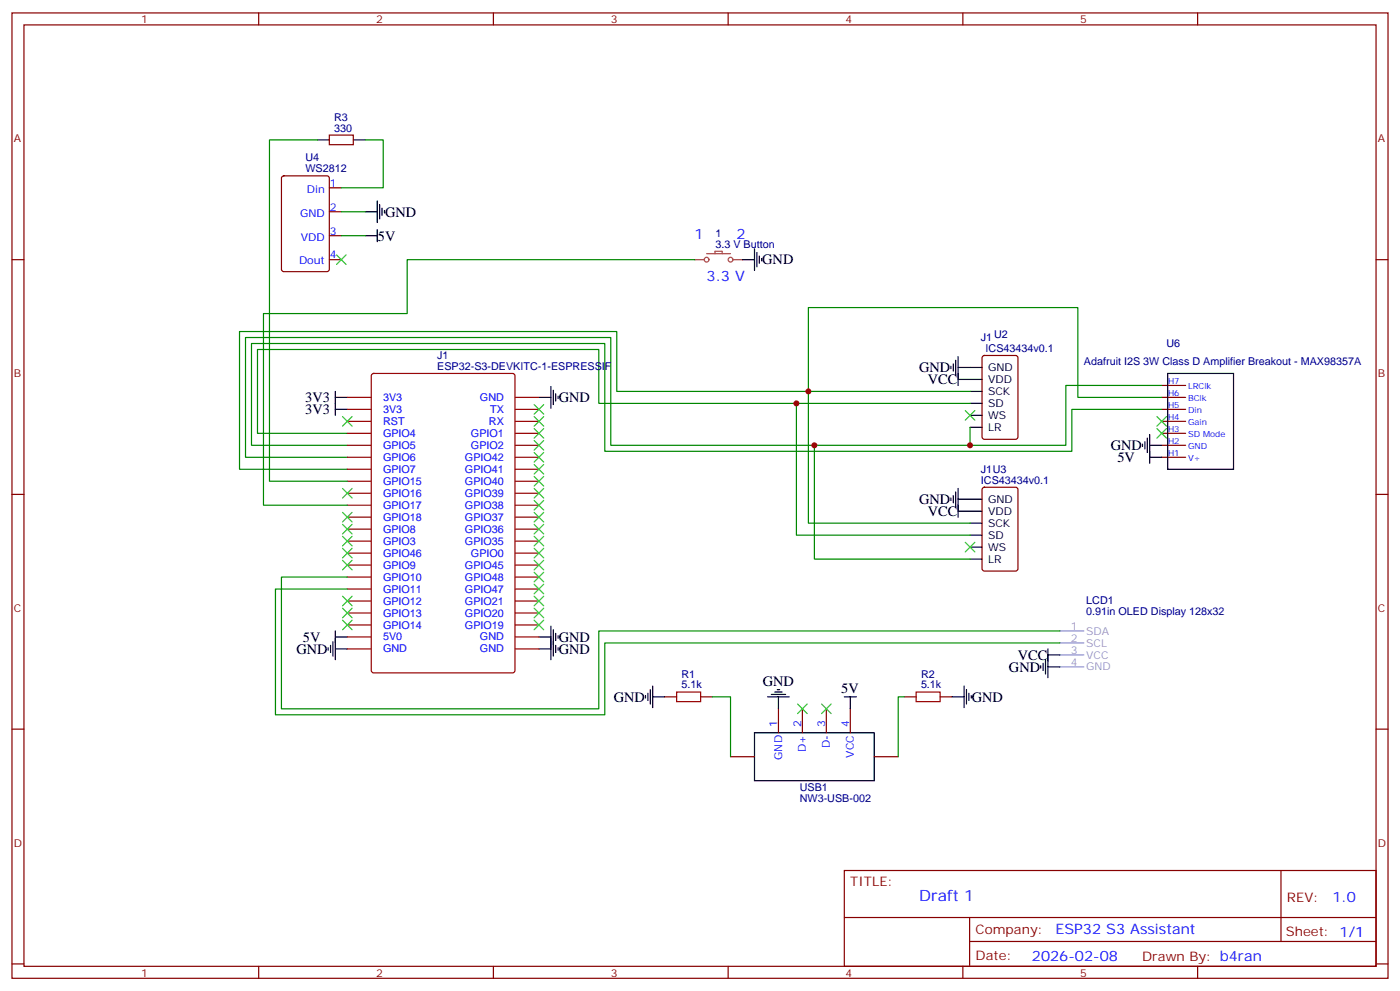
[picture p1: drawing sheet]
<svg xmlns="http://www.w3.org/2000/svg" width="412mm" height="292mm" viewBox="0 0 412 292" stroke-linecap="round" stroke-linejoin="round" font-family="sans-serif">
<g fill="none" stroke="#870000" stroke-width=".35">
<path d="M3.5 3.8h405.4v284.3h-405.4zM7.1 7.3h398.2v277.3h-398.2zM76.2 3.8v3.5M145.3 3.8v3.5M214.5 3.8v3.5M283.6 3.8v3.5M352.8 3.8v3.5M83.1 52l.5-.2h12.7l.7 .4v27.1l-.4 .7h-13l-.6-.5-.1-27zM97 55.3h3.5M3.5 76.5h3.6M97 76.5h3.5M97 69.4h3.5"/>
<path d="M97 62.4h3.5M405.3 76.5h3.6M289.5 104.9l.5-.2h9.2l.6 .4 .1 23.6-.5 .6-9.4 .1-.7-.5v-23.5zM3.5 145.6h3.6M289.5 143.7l.5-.2h9.2l.6 .4 .1 23.6-.5 .6-9.4 .1-.7-.5v-23.5zM405.3 145.6h3.6M3.5 214.8h3.6M405.3 214.8h3.6M248.7 256.4h156.6v28.2h-156.6zM377.3 256.4v20.9M248.7 270.2h156.5M285.6 277.3h119.6"/>
<path d="M285.6 270.2v14.2M3.5 283.9h3.6M76.2 284.6v3.5M145.3 284.6v3.5M214.5 284.6v3.5M283.6 284.6v3.5M352.8 284.6v3.5M405.3 283.9h3.6"/>
</g>
<path d="M285.8 108.2h3.5M285.8 111.8h3.5M285.8 115.3h3.5M285.8 118.8h3.5M285.8 122.3h3.5M285.8 125.9h3.5M285.8 147h3.5M285.8 150.6h3.5M285.8 154.1h3.5M285.8 157.6h3.5M285.8 161.1h3.5M285.8 164.7h3.5" fill="none" stroke="#000" stroke-width=".35"/>
<path d="M319.5 182.7l.8-.4h15.5l.7 .2 .4 .9v15.5l-.2 .6-.9 .5h-15.5l-.6-.3-.4-.8v-15.5z" fill="none" stroke="#fff" stroke-width=".35"/>
<path d="M312.2 185.8h7.1M312.2 189.4h7.1M312.2 192.9h7.1M312.2 196.4h7.1" fill="none" stroke="#61adf0" stroke-width=".35"/>
<g fill="none" stroke="#a64a4a" stroke-width=".35">
<path d="M204.6 76.5h2.8M208.1 74.7h7.1M210.6 74.7v-.7h2.1v.7M215.9 76.5h2.8"/>
<circle cx="208.1" cy="76.5" r=".71"/>
<circle cx="215.2" cy="76.5" r=".71"/>
</g>
<g fill="#a64a4a">
<circle cx="218.7" cy="76.5" r=".18"/>
<circle cx="204.6" cy="76.5" r=".18"/>
</g>
<g fill="none" stroke="#000" stroke-width=".35">
<path d="M93.5 41.2h3.5M104.1 41.2h3.5M111.1 59.2v6.3M107.6 62.4h3.5M107.6 69.4h3.5M111.1 67.7v3.5M111.8 60.3v4.2M112.5 61.3v2.1M113.2 62v.7M218.7 76.5h3.5M222.2 73.3v6.4M223 74.4v4.2"/>
<path d="M223.7 75.4v2.1M224.4 76.1v.7M98.8 117.1h3.5M98.8 115.3v7M158.7 117.1h3.6M162.3 113.9v6.3M163 114.9v4.3M163.7 116v2.1M164.4 116.7v.7M280.1 107.9v.7M280.8 107.2v2.1M281.5 106.1v4.2"/>
<path d="M282.2 105.1v8.4M282.2 108.2h3.6M282.2 111.8h3.6M344 110h19.4v28.2h-19.4zM98.8 120.6h3.5M336.5 130.8v.7M337.3 130.1v2.1M338 129v4.3M338.7 134.7h3.5M338.7 128v8.5M338.7 131.2h3.5M280.1 146.7v.7"/>
<path d="M280.8 146v2.1M281.5 144.9v4.3M282.2 147h3.6M282.2 143.9v8.4M282.2 150.6h3.6M96.7 190.8v.7M97.4 190.1v2.1M98.1 189v4.3M98.8 187.6h3.5M98.8 191.1h3.5M98.8 185.8v8.5M158.7 187.6h3.6"/>
<path d="M158.7 191.1h3.6M162.3 184.4v9.9M163 185.5v7.8M163.7 186.5v2.2M163.7 190.1v2.1M164.4 187.3v.7M164.4 190.8v.7M306.6 196.1v.7M307.3 195.4v2.1M308 194.3v4.2M308.7 192.9h3.5M308.7 191.1v8.5"/>
<path d="M308.7 196.4h3.5M190.1 204.9v.7M190.9 204.2v2.1M191.6 203.1v4.3M192.3 205.2h3.5M192.3 202.1v6.3M222.2 215.8h35.3v14.1h-35.3zM226.1 205.2h6.4M227.2 204.5h4.2M228.2 203.8h2.2M229 203.1h.7M229.3 205.2v3.6"/>
<path d="M248.7 205.2h3.5M250.5 205.2v3.6M280.5 205.2h3.5M284 202.1v6.3M284.7 203.1v4.3M285.4 204.2v2.1M286.1 204.9v.7"/>
</g>
<g fill="none" stroke="#870000" stroke-width=".35">
<path d="M97 39.8h7.1v2.8h-7.1zM342.2 117.1h7M342.2 113.5h7M342.2 134.7h7M342.2 131.2h7M342.2 127.6h7M342.2 124.1h7M342.2 120.6h7M195.8 205.2h3.5M206.4 205.2h3.5M229.3 208.8v7M236.4 208.8v7"/>
<path d="M243.4 208.8v7M250.5 208.8v7M266.3 205.2h3.6M276.9 205.2h3.6M215.2 222.9h7M257.5 222.9h7.1"/>
</g>
<g fill="none" stroke="#008700" stroke-width=".35">
<path d="M93.5 41.2h-14.1v100.5h22.9M107.6 41.2h5.3v14.1h-12.4M100.5 69.4h7.1M100.5 62.4h7.1M204.6 76.5h-84.7v15.9h-42.3v56.4h24.7M234.6 118.8h-58.2v-15.9h-100.6v24.7h26.5M285.8 115.3h-104.1v-17.7h-111.1v40.6h31.7M285.8 118.8h-51.2v38.8h51.2M342.2 117.1h-24.7v-26.5h-79.4v63.5h47.7M342.2 113.5h-28.2v17.7h-134.1v-31.8h-107.6v35.3h30M239.9 131.2v33.5h45.9M285.8 125.9v5.3"/>
<path d="M342.2 120.6h-26.5v12.3h-137.5v-31.7h-104.1v30h28.2M102.3 170h-19.4v38.8h93.5v-23h135.8M102.3 173.5h-21.2v37h97.1v-21.1h134M209.9 205.2h5.3v17.7M266.3 205.2h-1.7v17.7"/>
</g>
<g fill="none" stroke="#900" stroke-width=".35">
<path d="M102.3 117.1h6.9M109.6 110.2l.5-.2h40.9l.6 .4 .1 87.1-.5 .6-41.1 .1-.7-.5v-87zM151.8 117.1h6.9M102.3 134.7h6.9M102.3 127.6h6.9M102.3 131.2h6.9M102.3 138.2h6.9M102.3 120.6h6.9M102.3 124.1h6.9M151.8 134.7h6.9M151.8 127.6h6.9M151.8 131.2h6.9"/>
<path d="M151.8 138.2h6.9M151.8 120.6h6.9M151.8 124.1h6.9M102.3 141.7h6.9M102.3 148.8h6.9M102.3 159.4h6.9M102.3 155.9h6.9M102.3 152.3h6.9M102.3 145.3h6.9M151.8 141.7h6.9M151.8 148.8h6.9M151.8 159.4h6.9"/>
<path d="M151.8 155.9h6.9M151.8 152.3h6.9M151.8 145.3h6.9M102.3 162.9h6.9M102.3 166.4h6.9M102.3 173.5h6.9M102.3 170h6.9M102.3 177h6.9M151.8 162.9h6.9M151.8 166.4h6.9M151.8 173.5h6.9M151.8 170h6.9"/>
<path d="M151.8 177h6.9M102.3 191.1h6.9M102.3 187.6h6.9M102.3 180.6h6.9M102.3 184.1h6.9M151.8 191.1h6.9M151.8 187.6h6.9M151.8 180.6h6.9M151.8 184.1h6.9"/>
</g>
<g fill="none" stroke="#3c3" stroke-width=".35">
<path d="M99.1 75.1l2.9 2.8M102 75.1l-2.9 2.8M157.3 119.2l2.9 2.8M160.2 119.2l-2.9 2.8M100.9 122.7l2.8 2.8M103.7 122.7l-2.8 2.8M157.3 136.8l2.9 2.8M157.3 133.3l2.9 2.8M157.3 129.8l2.9 2.8M157.3 126.2l2.9 2.8M157.3 122.7l2.9 2.8M160.2 122.7l-2.9 2.8"/>
<path d="M160.2 126.2l-2.9 2.8M160.2 136.8l-2.9 2.8M160.2 133.3l-2.9 2.8M160.2 129.8l-2.9 2.8M284.3 120.9l2.9 2.9M287.2 120.9l-2.9 2.9M340.8 122.7l2.8 2.8M340.8 126.2l2.8 2.8M343.6 122.7l-2.8 2.8M343.6 126.2l-2.8 2.8M100.9 143.9l2.8 2.8M100.9 150.9l2.8 2.8"/>
<path d="M100.9 154.4l2.8 2.9M100.9 158l2.8 2.8M103.7 143.9l-2.8 2.8M103.7 150.9l-2.8 2.8M103.7 154.4l-2.8 2.9M103.7 158l-2.8 2.8M157.3 158l2.9 2.8M157.3 154.4l2.9 2.9M157.3 150.9l2.9 2.8M157.3 147.4l2.9 2.8M157.3 143.9l2.9 2.8M157.3 140.3l2.9 2.9"/>
<path d="M160.2 158l-2.9 2.8M160.2 154.4l-2.9 2.9M160.2 150.9l-2.9 2.8M160.2 147.4l-2.9 2.8M160.2 143.9l-2.9 2.8M160.2 140.3l-2.9 2.9M284.3 159.7l2.9 2.9M287.2 159.7l-2.9 2.9M100.9 161.5l2.8 2.8M100.9 165l2.8 2.9M100.9 175.6l2.8 2.8M100.9 179.1l2.8 2.9"/>
<path d="M103.7 161.5l-2.8 2.8M103.7 165l-2.8 2.9M103.7 175.6l-2.8 2.8M103.7 179.1l-2.8 2.9M157.3 179.1l2.9 2.9M157.3 175.6l2.9 2.8M157.3 172.1l2.9 2.8M157.3 168.6l2.9 2.8M157.3 165l2.9 2.9M157.3 161.5l2.9 2.8M160.2 179.1l-2.9 2.9M160.2 175.6l-2.9 2.8"/>
<path d="M160.2 172.1l-2.9 2.8M160.2 168.6l-2.9 2.8M160.2 165l-2.9 2.9M160.2 161.5l-2.9 2.8M100.9 182.7l2.8 2.8M103.7 182.7l-2.8 2.8M157.3 182.7l2.9 2.8M160.2 182.7l-2.9 2.8M234.9 207.4l2.9 2.8M237.8 207.4l-2.9 2.8M242 207.4l2.8 2.8M244.8 207.4l-2.8 2.8"/>
</g>
<path d="M199.3 203.8h7.1v2.9h-7.1zM269.9 203.8h7v2.9h-7z" fill="none" stroke="#a10000" stroke-width=".35"/>
<g fill="#c00">
<circle cx="238.1" cy="115.3" r=".88"/>
<circle cx="285.8" cy="131.2" r=".88"/>
<circle cx="239.9" cy="131.2" r=".88"/>
<circle cx="234.6" cy="118.8" r=".88"/>
</g>
<text font-size="4.6" fill="#00f" x="270.8" y="265.4">Draft 1</text>
<g font-size="4.2">
<text x="113.4" y="63.8">GND</text>
<text x="111.3" y="70.8">5V</text>
<text x="224.5" y="77.9">GND</text>
<text x="270.8" y="109.6">GND</text>
<text x="273.3" y="113.2">VCC</text>
<text x="89.9" y="118.5">3V3</text>
<text x="164.6" y="118.5">GND</text>
<text x="89.9" y="122">3V3</text>
<text x="327.2" y="132.6">GND</text>
<text x="329.1" y="136.1">5V</text>
<text x="270.8" y="148.4">GND</text>
<text x="273.3" y="152">VCC</text>
<text x="89.2" y="189">5V</text>
<text x="164.6" y="189">GND</text>
<text x="87.3" y="192.5">GND</text>
<text x="164.6" y="192.5">GND</text>
<text x="297.2" y="197.8">GND</text>
<text x="299.8" y="194.3">VCC</text>
<text x="224.7" y="202.1">GND</text>
<text x="180.8" y="206.7">GND</text>
<text x="247.8" y="204.2">5V</text>
<text x="286.3" y="206.7">GND</text>
</g>
<g font-size="4.2" fill="#00f">
<text x="204.6" y="70.5">1</text>
<text x="217" y="70.5">2</text>
<text x="208.1" y="82.8">3.3 V</text>
<text x="392.5" y="265.7">1.0</text>
<text x="310.9" y="275.2">ESP32 S3 Assistant</text>
<text x="304" y="283">2026-02-08</text>
</g>
<g font-size="3.9" fill="#800">
<text x="250.5" y="261">TITLE:</text>
<text x="379.1" y="265.7">REV:</text>
<text x="287.4" y="275.2">Company:</text>
<text x="378.7" y="275.8">Sheet: 1/1</text>
<text x="287.4" y="282.9">Date:</text>
<text x="336.4" y="282.9">Drawn By: b4ran</text>
</g>
<g font-size="3.2" fill="#800">
<text x="41.6" y="6.8">1</text>
<text x="110.8" y="6.8">2</text>
<text x="179.9" y="6.8">3</text>
<text x="249.1" y="6.8">4</text>
<text x="318.2" y="6.8">5</text>
<text x="4.1" y="41.9">A</text>
<text x="405.9" y="41.9">A</text>
<text x="4.1" y="111.1">B</text>
<text x="405.9" y="111.1">B</text>
<text x="4.1" y="180.2">C</text>
<text x="405.9" y="180.2">C</text>
<text x="4.1" y="249.3">D</text>
<text x="405.9" y="249.3">D</text>
<text x="41.6" y="287.6">1</text>
<text x="110.8" y="287.6">2</text>
<text x="179.9" y="287.6">3</text>
<text x="249.1" y="287.6">4</text>
<text x="318.2" y="287.6">5</text>
</g>
<g font-size="3.2" fill="#000080">
<text x="98.4" y="35.5">R3</text>
<text x="98.4" y="38.7">330</text>
<text x="89.9" y="47.4">U4</text>
<text x="89.9" y="50.6">WS2812</text>
<text x="210.7" y="69.8">1</text>
<text x="210.7" y="73">3.3 V Button</text>
<text x="288.9" y="100.5">J1</text>
<text x="292.8" y="99.4">U2</text>
<text x="128.8" y="105.8">J1</text>
<text x="290.3" y="103.6">ICS43434v0.1</text>
<text x="319.3" y="107.6">Adafruit I2S 3W Class D Amplifier Breakout - MAX98357A</text>
<text x="343.6" y="102.3">U6</text>
<text x="128.8" y="108.9">ESP32-S3-DEVKITC-1-ESPRESSIF</text>
<text x="288.9" y="142.5">ICS43434v0.1</text>
<text x="288.9" y="139.3">J1U3</text>
<text x="320" y="178">LCD1</text>
<text x="320" y="181.1">0.91in OLED Display 128x32</text>
<text x="200.7" y="202.8">5.1k</text>
<text x="200.7" y="199.6">R1</text>
<text x="271.3" y="202.8">5.1k</text>
<text x="271.3" y="199.6">R2</text>
<text x="235.6" y="232.9">USB1</text>
<text x="235.6" y="236.1">NW3-USB-002</text>
</g>
<g font-size="3.2" fill="#00f">
<text x="90.4" y="56.7">Din</text>
<text x="97.2" y="55">1</text>
<text x="88.4" y="63.8">GND</text>
<text x="97.2" y="62">2</text>
<text x="88.6" y="70.8">VDD</text>
<text x="97.2" y="69.1">3</text>
<text x="88.1" y="77.9">Dout</text>
<text x="97.2" y="76.1">4</text>
<text x="112.8" y="118.1">3V3</text>
<text x="141.4" y="118.1">GND</text>
<text x="112.8" y="121.6">3V3</text>
<text x="112.8" y="125.1">RST</text>
<text x="144" y="125.1">RX</text>
<text x="144.4" y="121.6">TX</text>
<text x="112.8" y="128.7">GPIO4</text>
<text x="138.7" y="128.7">GPIO1</text>
<text x="112.8" y="135.7">GPIO6</text>
<text x="112.8" y="132.2">GPIO5</text>
<text x="137" y="135.7">GPIO42</text>
<text x="138.7" y="132.2">GPIO2</text>
<text x="112.8" y="139.3">GPIO7</text>
<text x="112.8" y="142.8">GPIO15</text>
<text x="137" y="142.8">GPIO40</text>
<text x="137" y="139.3">GPIO41</text>
<text x="112.8" y="146.3">GPIO16</text>
<text x="112.8" y="149.8">GPIO17</text>
<text x="137" y="149.8">GPIO38</text>
<text x="137" y="146.3">GPIO39</text>
<text x="112.8" y="153.4">GPIO18</text>
<text x="137" y="153.4">GPIO37</text>
<text x="112.8" y="160.4">GPIO3</text>
<text x="112.8" y="156.9">GPIO8</text>
<text x="137" y="156.9">GPIO36</text>
<text x="137" y="160.4">GPIO35</text>
<text x="112.8" y="164">GPIO46</text>
<text x="112.8" y="167.5">GPIO9</text>
<text x="137" y="167.5">GPIO45</text>
<text x="138.7" y="164">GPIO0</text>
<text x="112.8" y="171">GPIO10</text>
<text x="137" y="171">GPIO48</text>
<text x="112.8" y="174.5">GPIO11</text>
<text x="112.8" y="178.1">GPIO12</text>
<text x="137" y="174.5">GPIO47</text>
<text x="137" y="178.1">GPIO21</text>
<text x="112.8" y="181.6">GPIO13</text>
<text x="112.8" y="185.1">GPIO14</text>
<text x="137" y="181.6">GPIO20</text>
<text x="137" y="185.1">GPIO19</text>
<text x="112.8" y="188.6">5V0</text>
<text x="141.4" y="188.6">GND</text>
<text x="112.8" y="192.2">GND</text>
<text x="141.4" y="192.2">GND</text>
<text x="229" y="214.1" transform="rotate(-90 229 214.1)">1</text>
<text x="236" y="214.1" transform="rotate(-90 236 214.1)">2</text>
<text x="243.1" y="214.1" transform="rotate(-90 243.1 214.1)">3</text>
<text x="250.1" y="214.1" transform="rotate(-90 250.1 214.1)">4</text>
<text x="237.4" y="221.6" transform="rotate(-90 237.4 221.6)">D+</text>
<text x="244.5" y="220.4" transform="rotate(-90 244.5 220.4)">D-</text>
<text x="230.4" y="223.8" transform="rotate(-90 230.4 223.8)">GND</text>
<text x="251.5" y="223.1" transform="rotate(-90 251.5 223.1)">VCC</text>
</g>
<g font-size="3.2">
<text x="291" y="109.3">GND</text>
<text x="291" y="112.8">VDD</text>
<text x="291" y="116.3">SCK</text>
<text x="291" y="119.9">SD</text>
<text x="291" y="123.4">WS</text>
<text x="291" y="126.9">LR</text>
<text x="291" y="148.1">GND</text>
<text x="291" y="151.6">VDD</text>
<text x="291" y="155.2">SCK</text>
<text x="291" y="158.7">SD</text>
<text x="291" y="162.2">WS</text>
<text x="291" y="165.7">LR</text>
</g>
<g font-size="3.2" fill="#979fad">
<text x="315.5" y="185.5">1</text>
<text x="315.5" y="189">2</text>
<text x="320" y="186.9">SDA</text>
<text x="320" y="190.4">SCL</text>
<text x="315.5" y="192.5">3</text>
<text x="315.5" y="196.1">4</text>
<text x="320" y="194">VCC</text>
<text x="320" y="197.5">GND</text>
</g>
<g font-size="2.5" fill="#00f">
<text x="344.1" y="113.2">H7</text>
<text x="344.1" y="116.7">H6</text>
<text x="350" y="118.1">BClk</text>
<text x="350" y="114.6">LRClk</text>
<text x="344.1" y="123.8">H4</text>
<text x="344.1" y="120.2">H5</text>
<text x="350" y="125.2">Gain</text>
<text x="350" y="121.6">Din</text>
<text x="344.1" y="130.8">H2</text>
<text x="344.1" y="127.3">H3</text>
<text x="350" y="128.7">SD Mode</text>
<text x="344.1" y="134.3">H1</text>
<text x="350" y="135.7">V+</text>
<text x="350" y="132.2">GND</text>
</g>
</svg>
